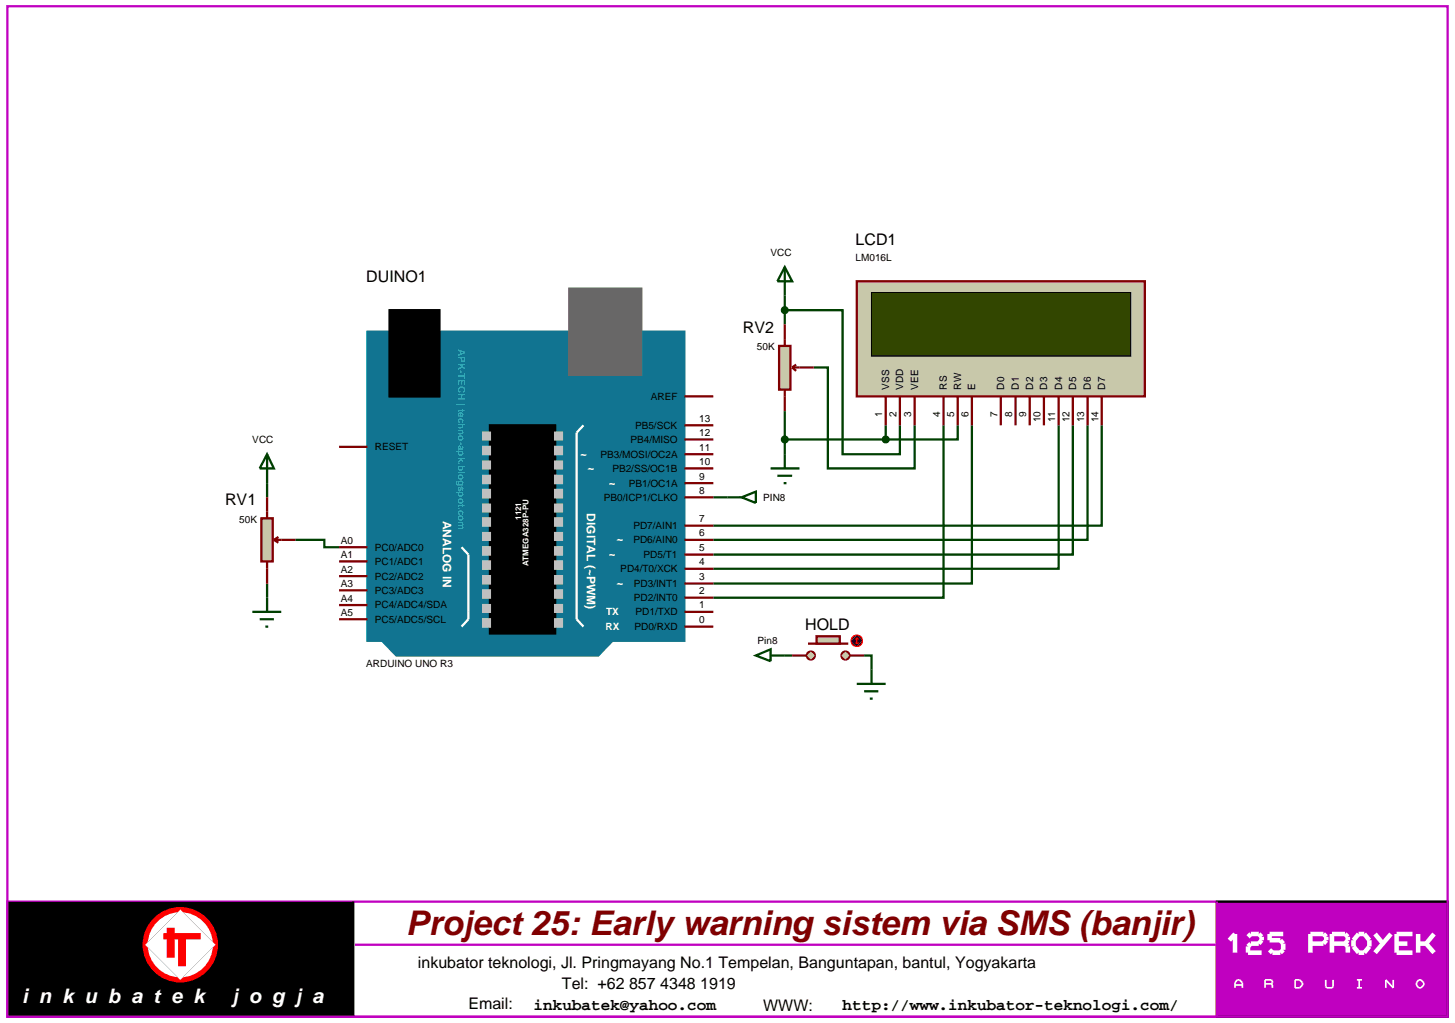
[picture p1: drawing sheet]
<svg xmlns="http://www.w3.org/2000/svg" width="257mm" height="180mm" viewBox="0 0 257 180" stroke-linecap="round" stroke-linejoin="round" font-family="sans-serif">
<g fill="none" stroke="#004000" stroke-width=".4">
<path d="M138.4 54.7h10.2v25.4h10.1v-5.1M138.4 52.1v5.1M138.4 72.5v7.6M138.4 77.5h17.8M143.5 64.8h2.5v17.8h15.3v-7.6M156.2 75v2.5M166.4 75v30.4h-40.6M168.9 75v2.5h-12.7M171.4 75v27.9h-45.6M186.7 75v25.3h-60.9M189.2 75v22.8h-63.4M191.8 75v20.2h-66"/>
<path d="M194.3 75v17.7h-68.5M47.1 85.2v2.5M52.1 95.2h5.1v1.3h2.6M125.8 87.7h2.5M47.1 102.9v2.5M138.4 115.6h1.3M152.4 115.6h1.3v2.5"/>
</g>
<g fill="#117491" stroke="#117491" stroke-width=".4">
<path d="M67.4 113h40.6l-2.5 2.6h-35.6z"/>
<path d="M64.8 58.5h55.9v54.5h-55.9z"/>
</g>
<path d="M100.4 50.9h12.7v15.2h-12.7z" fill="#686767" stroke="#686767" stroke-width=".4"/>
<path d="M68.7 54.7h8.8v15.2h-8.8zM86.4 75h11.5v36.7h-11.5z" fill="#000" stroke="#000" stroke-width=".4"/>
<path d="M102.9 75l-1.2 1.3v32.9l1.2 1.3M81.4 96.5l1.2 1.3v11.4l-1.2 1.3" fill="none" stroke="#fff" stroke-width=".4"/>
<g fill="#c0c0c0" stroke="#c0c0c0" stroke-width=".4">
<path d="M97.9 76.3h1.2v1.2h-1.2z"/>
<path d="M97.9 78.8h1.2v1.3h-1.2z"/>
<path d="M97.9 81.4h1.2v1.2h-1.2z"/>
<path d="M97.9 83.9h1.2v1.3h-1.2z"/>
<path d="M97.9 86.4h1.2v1.3h-1.2z"/>
<path d="M97.9 89h1.2v1.2h-1.2z"/>
<path d="M97.9 91.4h1.2v1.3h-1.2z"/>
<path d="M97.9 94h1.2v1.2h-1.2z"/>
<path d="M97.9 96.5h1.2v1.3h-1.2z"/>
<path d="M97.9 99h1.2v1.3h-1.2z"/>
<path d="M97.9 101.6h1.2v1.3h-1.2z"/>
<path d="M97.9 104.1h1.2v1.3h-1.2z"/>
<path d="M97.9 106.7h1.2v1.2h-1.2z"/>
<path d="M97.9 109.2h1.2v1.3h-1.2z"/>
<path d="M85.2 76.3h1.2v1.2h-1.2z"/>
<path d="M85.2 78.8h1.2v1.3h-1.2z"/>
<path d="M85.2 81.4h1.2v1.2h-1.2z"/>
<path d="M85.2 83.9h1.2v1.3h-1.2z"/>
<path d="M85.2 86.4h1.2v1.3h-1.2z"/>
<path d="M85.2 89h1.2v1.2h-1.2z"/>
<path d="M85.2 91.4h1.2v1.3h-1.2z"/>
<path d="M85.2 94h1.2v1.2h-1.2z"/>
<path d="M85.2 96.5h1.2v1.3h-1.2z"/>
<path d="M85.2 99h1.2v1.3h-1.2z"/>
<path d="M85.2 101.6h1.2v1.3h-1.2z"/>
<path d="M85.2 104.1h1.2v1.3h-1.2z"/>
<path d="M85.2 106.7h1.2v1.2h-1.2z"/>
<path d="M85.2 109.2h1.2v1.3h-1.2z"/>
</g>
<g fill="none" stroke="#800000" stroke-width=".4">
<path d="M59.8 78.8h5M120.7 77.5h5.1M120.7 75h5.1M120.7 69.9h5.1M59.8 99h5M59.8 96.5h5M120.7 97.8h5.1M120.7 95.2h5.1M120.7 92.7h5.1M120.7 87.7h5.1M120.7 85.2h5.1M120.7 82.6h5.1"/>
<path d="M120.7 80.1h5.1M59.8 109.2h5M59.8 106.7h5M59.8 104.1h5M59.8 101.6h5M120.7 110.5h5.1M120.7 107.9h5.1M120.7 105.4h5.1M120.7 102.9h5.1M120.7 100.3h5.1"/>
</g>
<path d="M151.1 49.6h50.8v20.3h-50.8z" fill="#c8c8aa" stroke="#800000" stroke-width=".4"/>
<path d="M153.7 51.6h45.7v11.2h-45.7z" fill="#324600" stroke="#000" stroke-width=".2"/>
<g fill="none" stroke="#800000" stroke-width=".4">
<path d="M156.2 69.9v5.1M158.7 69.9v5.1M161.3 69.9v5.1M166.4 69.9v5.1M168.9 69.9v5.1M171.4 69.9v5.1M176.5 69.9v5.1M179.1 69.9v5.1M181.6 69.9v5.1M184.1 69.9v5.1M186.7 69.9v5.1M189.2 69.9v5.1"/>
<path d="M191.8 69.9v5.1M194.3 69.9v5.1"/>
</g>
<path d="M46.1 91.4h2v7.6h-2z" fill="#c8c8aa" stroke="#800000" stroke-width=".4"/>
<path d="M47.1 87.7v3.7M47.1 99v3.9M48.3 95.2l.8 .5M48.3 95.2h3.8M49.1 94.7l-.8 .5" fill="none" stroke="#800000" stroke-width=".4"/>
<path d="M137.4 61h2v7.7h-2z" fill="#c8c8aa" stroke="#800000" stroke-width=".4"/>
<path d="M138.4 57.2v3.8M138.4 68.7v3.8M139.7 64.8l.7 .6M139.7 64.8h3.8M140.4 64.3l-.7 .5" fill="none" stroke="#800000" stroke-width=".4"/>
<path d="M138.4 47.1l1.3 2.5h-2.6zM138.4 47.1v5M135.9 82.6h5.1M137.1 83.9h2.6M138.2 85.2h.5M138.4 80.1v2.5" fill="none" stroke="#004000" stroke-width=".4"/>
<path d="M138.1 77.1l.3-.1-.5 .5zM138.4 77l.4 .2 .1 .3zM138.4 78l.5-.5-.2 .4zM137.9 77.5l.5 .5-.4-.2z" fill="#004000" stroke="#004000" stroke-width=".4"/>
<path d="M137.9 77.5l.5-.5 .5 .5-.5 .5z" fill="#004000"/>
<path d="M138.1 54.3l.3-.1-.5 .5zM138.4 54.2l.4 .2 .1 .3zM138.9 54.7l-.1 .3-.4 .2zM137.9 54.7l.5 .5-.4-.2z" fill="#004000" stroke="#004000" stroke-width=".4"/>
<path d="M138.4 54.2l.5 .5-.5 .5-.5-.5z" fill="#004000"/>
<path d="M155.8 77.2l.4-.2-.5 .5zM156.2 77l.3 .1 .2 .4zM156.7 77.5l-.1 .3-.4 .2zM155.7 77.5l.5 .5-.3-.1z" fill="#004000" stroke="#004000" stroke-width=".4"/>
<path d="M155.7 77.5l.5-.5 .5 .5-.5 .5z" fill="#004000"/>
<path d="M47.1 80.1l1.2 2.5h-2.5zM47.1 80.1v5.1M44.5 107.9h5.1M45.8 109.2h2.5M46.8 110.5h.5M47.1 105.4v2.5" fill="none" stroke="#004000" stroke-width=".4"/>
<g fill="#c8c8aa" stroke="#800000" stroke-width=".4">
<path d="M148.6 115.1l.5-.2-.7 .7zM149.1 114.9a.68 .68 0 0 1 .7 .7zM149.1 116.3l.7-.7a.68 .68 0 0 1-.7 .7zM148.4 115.6l.7 .7a.68 .68 0 0 1-.7-.7z"/>
<path d="M142.5 115.1l.5-.2-.7 .7zM143 114.9a.68 .68 0 0 1 .7 .7zM143 116.3l.7-.7a.68 .68 0 0 1-.7 .7zM142.3 115.6l.7 .7a.68 .68 0 0 1-.7-.7z"/>
</g>
<g fill="#c8c8aa">
<path d="M148.4 115.6l.7-.7 .7 .7-.7 .7z"/>
<path d="M142.3 115.6l.7-.7 .7 .7-.7 .7z"/>
</g>
<path d="M142.5 113.5h7.1" fill="none" stroke="#800000" stroke-width=".4"/>
<path d="M144 112.2h4.1v1.3h-4.1z" fill="#c8c8aa" stroke="#800000" stroke-width=".4"/>
<path d="M139.7 115.6h2.5M149.8 115.6h2.6" fill="none" stroke="#800000" stroke-width=".4"/>
<path d="M150.4 112.3l.7-.3-1 1zM151.1 112a.94 .94 0 0 1 1 1zM152.1 113a.94 .94 0 0 1-1 1zM150.1 113l1 1a.94 .94 0 0 1-1-1z" fill="#400000" stroke="#f00" stroke-width=".2"/>
<path d="M151.1 112l1 1-1 1-1-1z" fill="#400000"/>
<path d="M150.9 113.3l.2 .2M151.1 112.5v1M151.1 112.5l-.2 .3M151.1 112.5l.3 .3M151.4 113.3l-.3 .2" fill="none" stroke="#f00" stroke-width=".2"/>
<path d="M128.3 87.7h2.5M130.8 87.7l2.5-1v2zM133.3 115.6l2.6-1.1v2.1zM135.9 115.6h2.5M153.7 118.1v2.5M151.1 120.6h5.1M152.4 121.9h2.5M153.4 123.2h.5" fill="none" stroke="#004000" stroke-width=".4"/>
<path d="M1.3 159h254v20.3h-254z" fill="#fff" stroke="#c000c0" stroke-width=".4"/>
<path d="M214.6 159h40.7v20.3h-40.7z" fill="#c000c0" stroke="#000" stroke-width=".4"/>
<path d="M62.3 159v20.3" fill="none" stroke="#000" stroke-width=".4"/>
<path d="M214.6 159v20.3M62.6 166.6h151.8" fill="none" stroke="#c000c0" stroke-width=".4"/>
<g fill="none" stroke="#fff" stroke-width=".8" stroke-linecap="butt">
<path d="M216.8 165.8l1-1.1v3.3M220.1 165.2l.5-.5h1.4l.5 .5v.6l-.5 .6h-1.4l-.5 .5v1.1h2.4M226.3 164.7h-2.4v1.1h1.9l.5 .6v1.1l-.5 .5h-1.4l-.5-.5M231.1 166.4h2.3l.5-.6v-.6l-.5-.5h-2.3v3.3M234.9 166.4h2.3M237.2 166.4l.5-.6v-.6l-.5-.5h-2.3v3.3M237.2 166.4l.5 .5v1.1M239.6 164.7h1l.9 1.1v1.1l-.9 1.1h-1l-.9-1.1v-1.1zM242.5 164.7l1.4 1.7M245.3 164.7l-2.8 3.3M246.3 166.4h1.9M249.1 164.7h-2.8v3.3h2.8"/>
<path d="M250.1 166.4h1.4M250.1 164.7v3.3M251.5 166.4l1.4 1.6M252.9 164.7l-1.4 1.7"/>
</g>
<path d="M217.8 174.2v-.9l.4-.5h.4l.5 .5v.9M217.8 173.7h1.3M223.1 173.5h1.1M224.2 173.5l.2-.2v-.3l-.2-.2h-1.1v1.4M224.2 173.5l.2 .2v.5M228.4 172.8h.8l.5 .5v.4l-.5 .5h-.8zM233.8 172.8v1.2l.2 .2h.9l.2-.2v-1.2M239.3 172.8h.9M239.3 174.2h.9M239.7 172.8v1.4M245.7 172.8v1.4l-1.3-1.4v1.4M250.2 172.8h.4l.5 .5v.4l-.5 .5h-.4l-.4-.5v-.4z" fill="none" stroke="#fff" stroke-width=".3"/>
<path d="M1.6 159.2h60.5v19.9h-60.5z" fill="#000" stroke="#000" stroke-width=".4"/>
<path d="M27.4 162.2a6.2 6.2 0 0 1 4.4-1.8l-6.2 6.2a6.2 6.2 0 0 1 1.8-4.4zM31.8 160.4a6.2 6.2 0 0 1 6.2 6.2zM31.8 172.8l6.2-6.2a6.2 6.2 0 0 1-6.2 6.2zM25.6 166.6l6.2 6.2a6.2 6.2 0 0 1-6.2-6.2z" fill="#fff" stroke="#f00" stroke-width=".9" stroke-linecap="butt"/>
<path d="M31.8 160.4l6.2 6.2-6.2 6.2-6.2-6.2z" fill="#fff"/>
<path d="M28.8 165.1h6.6" fill="none" stroke="#f00" stroke-width="1.1" stroke-linecap="butt"/>
<path d="M30.1 163.6v5.3M32.1 165.3v5.1" fill="none" stroke="#f00" stroke-width="1.4" stroke-linecap="butt"/>
<path d="M1.3 1.1h254v178.2h-254z" fill="none" stroke="#c000c0" stroke-width=".4"/>
<text font-size="6" fill="#800000" x="71.6" y="164.8">Project 25: Early warning sistem via SMS (banjir)</text>
<g font-size="3.5" fill="#fff">
<text x="3.9" y="176.9">i n k u b a t e k</text>
<text x="41" y="176.9">j o g j a</text>
</g>
<g font-size="2.8">
<text x="150.9" y="43.3">LCD1</text>
<text x="64.6" y="49.8">DUINO1</text>
<text x="131" y="58.7">RV2</text>
<text x="39.7" y="89.1">RV1</text>
<text x="142" y="111.1">HOLD</text>
<text x="73.7" y="170.7">inkubator teknologi, Jl. Pringmayang No.1 Tempelan, Banguntapan, bantul, Yogyakarta</text>
<text x="82.6" y="178">Email:</text>
<text x="94.1" y="178">inkubatek@yahoo.com</text>
<text x="99.1" y="174.5">Tel: +62 857 4348 1919</text>
<text x="134.6" y="178.3">WWW:</text>
<text x="148.6" y="178">http://www.inkubator-teknologi.com/</text>
</g>
<g font-size="2.1" fill="#fff">
<text x="102.3" y="80.7">~</text>
<text x="103.6" y="83.2">~</text>
<text x="107.4" y="85.8">~</text>
<text x="78.1" y="91.8" transform="rotate(90 78.1 91.8)">ANALOG IN</text>
<text x="103.5" y="90.5" transform="rotate(90 103.5 90.5)">DIGITAL (~PWM)</text>
<text x="108.7" y="95.8">~</text>
<text x="107.4" y="98.4">~</text>
<text x="108.7" y="103.5">~</text>
</g>
<g font-size="1.8">
<text x="135.9" y="45.1">VCC</text>
<text x="150.9" y="46.1">LM016L</text>
<text x="133.5" y="61.8">50K</text>
<text x="114.8" y="70.5">AREF</text>
<text x="156.8" y="68.7" transform="rotate(-90 156.8 68.7)">VSS</text>
<text x="159.3" y="68.7" transform="rotate(-90 159.3 68.7)">VDD</text>
<text x="161.9" y="68.7" transform="rotate(-90 161.9 68.7)">VEE</text>
<text x="167" y="68.7" transform="rotate(-90 167 68.7)">RS</text>
<text x="169.5" y="68.7" transform="rotate(-90 169.5 68.7)">RW</text>
<text x="172" y="68.7" transform="rotate(-90 172 68.7)">E</text>
<text x="177.1" y="68.7" transform="rotate(-90 177.1 68.7)">D0</text>
<text x="179.7" y="68.7" transform="rotate(-90 179.7 68.7)">D1</text>
<text x="182.2" y="68.7" transform="rotate(-90 182.2 68.7)">D2</text>
<text x="184.7" y="68.7" transform="rotate(-90 184.7 68.7)">D3</text>
<text x="187.3" y="68.7" transform="rotate(-90 187.3 68.7)">D4</text>
<text x="189.8" y="68.7" transform="rotate(-90 189.8 68.7)">D5</text>
<text x="192.4" y="68.7" transform="rotate(-90 192.4 68.7)">D6</text>
<text x="194.9" y="68.7" transform="rotate(-90 194.9 68.7)">D7</text>
<text x="112" y="75.6">PB5/SCK</text>
<text x="123.3" y="76.9">12</text>
<text x="123.3" y="74.4">13</text>
<text x="155.6" y="73.5" transform="rotate(-90 155.6 73.5)">1</text>
<text x="158.1" y="73.5" transform="rotate(-90 158.1 73.5)">2</text>
<text x="160.7" y="73.5" transform="rotate(-90 160.7 73.5)">3</text>
<text x="165.8" y="73.5" transform="rotate(-90 165.8 73.5)">4</text>
<text x="168.3" y="73.5" transform="rotate(-90 168.3 73.5)">5</text>
<text x="170.8" y="73.5" transform="rotate(-90 170.8 73.5)">6</text>
<text x="175.9" y="73.5" transform="rotate(-90 175.9 73.5)">7</text>
<text x="178.5" y="73.5" transform="rotate(-90 178.5 73.5)">8</text>
<text x="181" y="73.5" transform="rotate(-90 181 73.5)">9</text>
<text x="183.5" y="74.5" transform="rotate(-90 183.5 74.5)">10</text>
<text x="186.1" y="74.5" transform="rotate(-90 186.1 74.5)">11</text>
<text x="188.6" y="74.5" transform="rotate(-90 188.6 74.5)">12</text>
<text x="191.2" y="74.5" transform="rotate(-90 191.2 74.5)">13</text>
<text x="193.7" y="74.5" transform="rotate(-90 193.7 74.5)">14</text>
<text x="44.5" y="78.1">VCC</text>
<text x="66.1" y="79.4">RESET</text>
<text x="105.9" y="80.7">PB3/MOSI/OC2A</text>
<text x="108" y="83.2">PB2/SS/OC1B</text>
<text x="111.2" y="78.1">PB4/MISO</text>
<text x="123.3" y="82">10</text>
<text x="123.3" y="79.5">11</text>
<text x="106.5" y="88.3">PB0/ICP1/CLKO</text>
<text x="110.9" y="85.8">PB1/OC1A</text>
<text x="123.3" y="87.1">8</text>
<text x="123.3" y="84.6">9</text>
<text x="134.6" y="88.3">PIN8</text>
<text x="42.2" y="92.2">50K</text>
<text x="60.1" y="95.9">A0</text>
<text x="111.7" y="95.8">PD6/AIN0</text>
<text x="111.7" y="93.3">PD7/AIN1</text>
<text x="123.3" y="94.6">6</text>
<text x="123.3" y="92.1">7</text>
<text x="60.1" y="101">A2</text>
<text x="60.1" y="98.4">A1</text>
<text x="66.1" y="99.6">PC1/ADC1</text>
<text x="66.1" y="97.1">PC0/ADC0</text>
<text x="109.4" y="100.9">PD4/T0/XCK</text>
<text x="113.5" y="98.4">PD5/T1</text>
<text x="123.3" y="99.7">4</text>
<text x="123.3" y="97.2">5</text>
<text x="60.1" y="106.1">A4</text>
<text x="60.1" y="103.5">A3</text>
<text x="66.1" y="107.3">PC4/ADC4/SDA</text>
<text x="66.1" y="104.7">PC3/ADC3</text>
<text x="66.1" y="102.2">PC2/ADC2</text>
<text x="111.8" y="106">PD2/INT0</text>
<text x="111.8" y="103.5">PD3/INT1</text>
<text x="123.3" y="107.3">1</text>
<text x="123.3" y="104.8">2</text>
<text x="123.3" y="102.3">3</text>
<text x="60.1" y="108.6">A5</text>
<text x="66.1" y="109.8">PC5/ADC5/SCL</text>
<text x="111.9" y="111.1">PD0/RXD</text>
<text x="112.1" y="108.5">PD1/TXD</text>
<text x="123.3" y="109.9">0</text>
<text x="133.6" y="113.6">Pin8</text>
<text x="64.6" y="117.6">ARDUINO UNO R3</text>
</g>
<text font-size="1.8" fill="#00c0c0" x="80.8" y="61.5" transform="rotate(90 80.8 61.5)">APK-TECH | techno-apk.blogspot.com</text>
<g font-size="1.8" fill="#fff">
<text x="106.8" y="111.1">RX</text>
<text x="106.9" y="108.5">TX</text>
</g>
<g font-size="1.4" fill="#fff">
<text x="91.9" y="91.7" transform="rotate(-90 91.9 91.7)">1121</text>
<text x="93.2" y="99.9" transform="rotate(-90 93.2 99.9)">ATMEGA328P-PU</text>
</g>
</svg>
